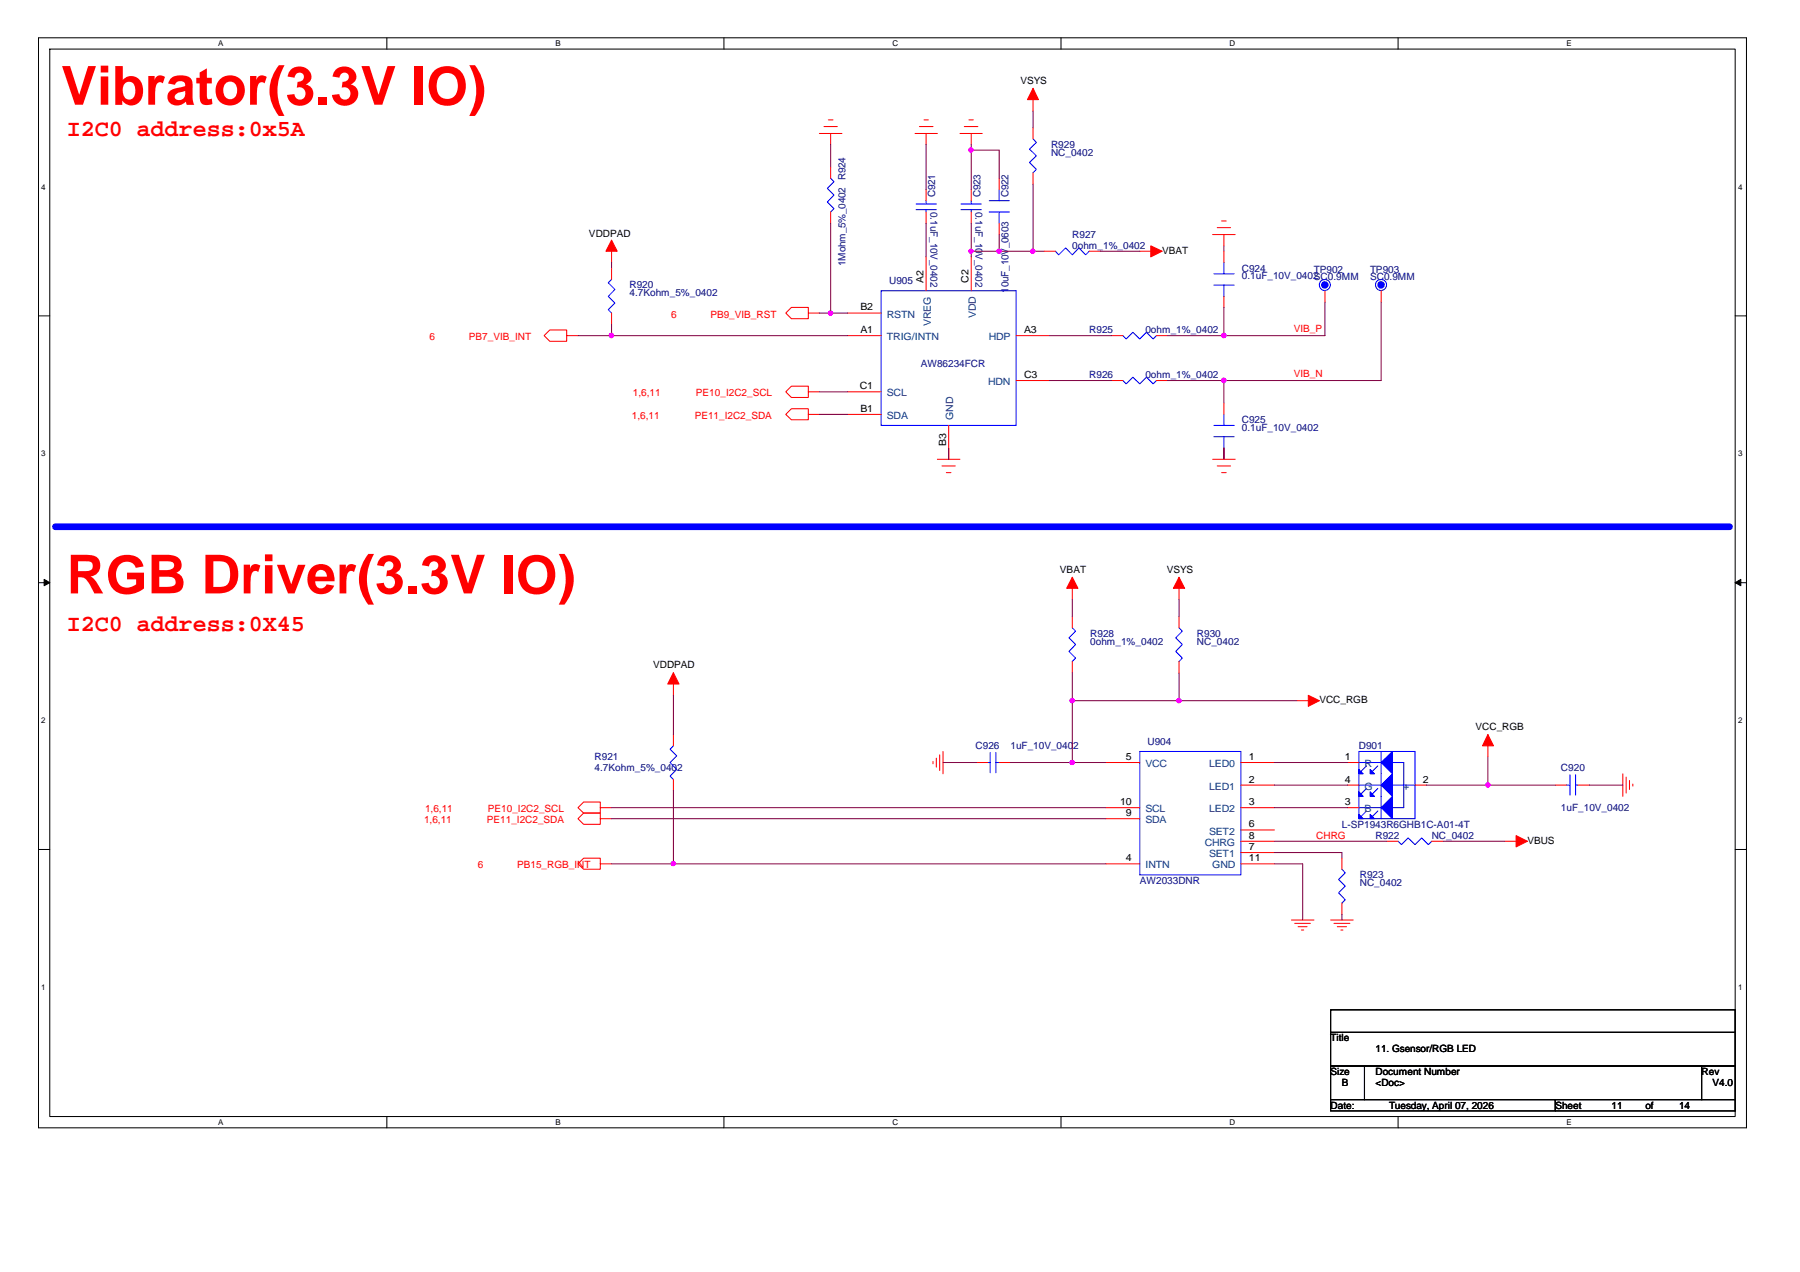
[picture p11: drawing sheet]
<svg xmlns="http://www.w3.org/2000/svg" width="297mm" height="210mm" viewBox="0 0 297 210" stroke-linecap="round" stroke-linejoin="round" font-family="sans-serif">
<path d="M6.3 6.2h281.9v179.9h-281.9zM8.2 8.1h278.1v176.1h-278.1z" fill="none" stroke="#000" stroke-width=".17"/>
<g fill="#fff">
<path d="M36 6.4h.8v1.5h-.8z"/>
<path d="M36 184.5h.8v1.4h-.8z"/>
</g>
<path d="M63.8 6.2v1.9M63.8 184.2v1.9" fill="none" stroke="#000" stroke-width=".17"/>
<g fill="#fff">
<path d="M91.7 6.4h.8v1.5h-.8z"/>
<path d="M91.7 184.5h.8v1.4h-.8z"/>
</g>
<path d="M119.5 6.2v1.9M119.5 184.2v1.9" fill="none" stroke="#000" stroke-width=".17"/>
<g fill="#fff">
<path d="M147.3 6.4h.9v1.5h-.9z"/>
<path d="M147.3 184.5h.9v1.4h-.9z"/>
</g>
<path d="M175.1 6.2v1.9M175.1 184.2v1.9" fill="none" stroke="#000" stroke-width=".17"/>
<g fill="#fff">
<path d="M202.9 6.4h.9v1.5h-.9z"/>
<path d="M202.9 184.5h.9v1.4h-.9z"/>
</g>
<path d="M230.7 6.2v1.9M230.7 184.2v1.9" fill="none" stroke="#000" stroke-width=".17"/>
<g fill="#fff">
<path d="M258.5 6.4h.9v1.5h-.9z"/>
<path d="M258.5 184.5h.9v1.4h-.9z"/>
<path d="M6.8 30.1h.7v1.5h-.7z"/>
<path d="M286.8 30.1h.7v1.5h-.7z"/>
<path d="M6.8 74.1h.7v1.5h-.7z"/>
<path d="M286.8 74.1h.7v1.5h-.7z"/>
</g>
<path d="M6.4 52.1h1.8M286.3 52.1h1.9" fill="none" stroke="#000" stroke-width=".17"/>
<g fill="#fff">
<path d="M6.8 118.2h.7v1.4h-.7z"/>
<path d="M286.8 118.2h.7v1.4h-.7z"/>
</g>
<path d="M6.4 96.2h1.8M286.3 96.2h1.9" fill="none" stroke="#000" stroke-width=".17"/>
<path d="M7.3 95.6l.9 .6-.9 .5zM286.3 96.2l1-.6v1.1z" fill="#000" stroke="#000" stroke-width=".17"/>
<g fill="#fff">
<path d="M6.8 162.2h.7v1.5h-.7z"/>
<path d="M286.8 162.2h.7v1.5h-.7z"/>
</g>
<path d="M6.4 140.2h1.8M286.3 140.2h1.9M219.6 166.6h66.7v3.8h-66.7zM219.6 170.4h66.7v5.5h-66.7zM219.6 175.9h5.6v5.6h-5.6zM225.2 175.9h55.6v5.6h-55.6zM280.8 175.9h5.5v5.6h-5.5zM219.6 181.5h37.1v1.8h-37.1zM256.7 181.5h29.6v1.8h-29.6z" fill="none" stroke="#000" stroke-width=".17"/>
<path d="M9.1 86.9h276.3" fill="none" stroke="#00f" stroke-width="1.1"/>
<g fill="none" stroke="#f00" stroke-width=".17">
<path d="M136.7 19.8h.8M152.5 19.8h.7M159.9 19.8h.7M170.5 14.6v3.7M100.9 39.6v3.7M135.2 22h3.7M136 20.9h2.2M137.1 35v1.8M137.1 27.6v1.8M137.1 22v1.8M151 22h3.7M151.7 20.9h2.3"/>
<path d="M152.8 35v1.8M152.8 31.3v1.8M152.8 22v1.8M158.4 22h3.7M159.1 20.9h2.3M160.3 35v1.8M160.3 31.3v1.8M160.3 22v1.8M164.9 36.8v1.9M164.9 29.4v1.9M170.5 21.1v1.8M170.5 28.5v1.9"/>
<path d="M200.1 38.7h3.7M200.9 37.6h2.2M201.6 36.5h.8M202 38.7v1.9M93.5 55.4v.9h-2.8l-.9-.9 .9-.9h2.8v.9h1.9M100.9 51.7v1.8M100.9 44.3v1.8M133.4 51.7v.9h-2.8l-.9-.9 .9-1h2.8v1h1.8M139.9 51.7h5.5M139.9 55.4h5.5M152.8 42.4v5.6M160.3 42.4v5.6"/>
<path d="M167.7 55.4h5.5M172.3 41.5h1.9M179.7 41.5h1.9M183.4 55.4h1.9M188.1 41.5h3.7M190.8 55.4h1.9M202 41.5v1.8M202 48.9v1.8M218.7 48v1.8M227.9 48v1.8M133.4 64.7v.9h-2.8l-.9-.9 .9-1h2.8v1h1.8M133.4 68.4v.9h-2.8l-.9-.9 .9-.9h2.8v.9h1.8"/>
<path d="M139.9 64.7h5.5M139.9 68.4h5.5M154.7 75.8h3.7M155.4 76.9h2.2M156.2 78h.7M156.5 70.2v5.6v-1.9M167.7 62.8h5.5M183.4 62.8h1.9M190.8 62.8h1.9M200.1 75.8h3.7M200.9 76.9h2.2M201.6 78h.8"/>
<path d="M202 66.5v1.9M202 73.9v1.9zM177 95.3v3.6M194.6 95.3v3.6M111.1 111v3.7M177 101.7v1.9M177 109.1v1.9M194.6 101.7v1.9M194.6 109.1v1.9M214 115.6h3.7M99.1 133.3v.9h-2.8l-.9-.9 .9-1h2.8v1h1.8M99.1 135.1v.9h-2.8l-.9-.9 .9-.9h2.8v.9h1.8"/>
<path d="M111.1 121.2v1.9M111.1 128.6v1.9M154 125.7v.3M154.5 125.1v1.5M155.1 124.6v2.5M155.6 124v3.7M161.2 125.8h1.8M164.9 125.8h1.9M182.5 125.8h5.6M182.5 135.1h5.6M182.5 133.3h5.6M204.8 133.3h5.5"/>
<path d="M204.8 125.8h5.5M204.8 129.6h5.5M204.8 137h5.5M204.8 138.8h5.5M222.4 129.6h1.8M222.4 133.3h1.8M222.4 125.8h1.8M228.9 138.8h1.8M233.5 129.6h1.9M236.3 138.8h1.8M245.5 121.2v3.7M248.3 138.8h3.8"/>
<path d="M256.7 129.6h1.8M260.4 129.6h1.9M267.8 127.7v3.7M268.4 128.2v2.7M268.9 128.8v1.5M269.5 129.4v.3M99.1 142.6v.8h-2.8l-.9-.8 .9-1h2.8v1h1.8M182.5 142.6h5.6M204.8 140.7h5.5M204.8 142.6h5.5M213.1 151.8h3.7M213.7 152.4h2.5"/>
<path d="M214.2 152.9h1.5M214.8 153.5h.3M219.6 151.8h3.7M220.1 152.4h2.7M220.7 152.9h1.5M221.3 153.5h.3M221.4 141.6v1.8M221.4 149v1.9"/>
</g>
<g fill="#f00" stroke="#f00" stroke-width=".17">
<path d="M189.9 40.6l1.9 .9-1.9 .9z"/>
<path d="M245.5 121.2l1 1.9h-1.9z"/>
<path d="M250.2 137.9l1.9 .9-1.9 1z"/>
<path d="M177 95.3l.9 1.8h-1.9z"/>
<path d="M111.1 111l1 1.9h-1.9z"/>
<path d="M215.9 114.7l1.8 .9-1.8 1z"/>
<path d="M170.5 14.6l.9 1.8h-1.9z"/>
<path d="M194.6 95.3l.9 1.8h-1.9z"/>
<path d="M100.9 39.6l1 1.9h-1.9z"/>
</g>
<g fill="#00f" stroke="#00f" stroke-width=".17">
<path d="M227.9 133.3l1.9-1.9v3.7z" fill-rule="evenodd"/>
<path d="M226.1 134.4l.7 .7h-.7z" fill-rule="evenodd"/>
<path d="M227.9 129.6l1.9-1.9v3.7z" fill-rule="evenodd"/>
<path d="M227.9 125.8l1.9-1.8v3.7z" fill-rule="evenodd"/>
<path d="M226.1 130.7l.7 .7h-.7z" fill-rule="evenodd"/>
<path d="M226.1 127l.7 .7h-.7z" fill-rule="evenodd"/>
<path d="M224.2 130.7l.8 .7h-.8z" fill-rule="evenodd"/>
<path d="M224.2 127l.8 .7h-.8z" fill-rule="evenodd"/>
<path d="M224.2 134.4l.8 .7h-.8z" fill-rule="evenodd"/>
<circle cx="227.9" cy="47" r=".54"/>
<circle cx="218.6" cy="47" r=".54"/>
</g>
<g fill="none" stroke="#00f" stroke-width=".17">
<path d="M137.1 29.4l.5 .6-1.1 1.1 1.1 1.1-1.1 1.1 1.1 1.1-.5 .6M151.2 33.7h3.3M151.2 34.6h3.3M152.8 34.6v.4M152.8 33.1v.6M158.6 33.7h3.3M158.6 34.6h3.3M160.3 34.6v.4M160.3 33.1v.6M163.2 35h3.4M163.2 33.1h3.4M164.9 31.3v1.8"/>
<path d="M164.9 35v1.8M170.5 22.9l.5 .6-1.1 1.1 1.1 1.1-1.1 1.1 1.1 1.2-.5 .5M100.9 46.1l-.5 .6 1.1 1.1-1.1 1.1 1.1 1.1-1.1 1.1 .5 .6M145.4 48h22.3v22.2h-22.3zM174.2 41.5l.5 .6 1.2-1.2 1.1 1.2 1.1-1.2 1.1 1.2 .5-.6M185.3 55.4l.5 .5 1.1-1.1 1.2 1.1 1.1-1.1 1.1 1.1 .5-.5M200.3 45.2h3.4M200.3 47h3.4M202 43.3v1.9M202 47v1.9M185.3 62.8l.5 .5 1.1-1.1 1.2 1.1 1.1-1.1 1.1 1.1 .5-.5M200.3 70.2h3.4"/>
<path d="M200.3 72.1h3.4M202 68.4v1.8M202 72.1v1.8M177 103.6l.5 .6-1.1 1.1 1.1 1.1-1.1 1.1 1.1 1.1-.5 .5M194.6 103.6l.5 .6-1.1 1.1 1.1 1.1-1.1 1.1 1.1 1.1-.5 .5M111.1 123.1l-.5 .5 1.1 1.1-1.1 1.1 1.1 1.2-1.1 1.1 .5 .5M163 125.8h.4M163.4 124.2v3.3M164.3 125.8h.6M164.3 124.2v3.3M188.1 124h16.7v20.4h-16.7zM224.2 124h9.3v11.1h-9.3z"/>
<path d="M224.2 133.3h3.7M224.2 129.6h3.7M224.2 125.8h3.7M225.5 133.8l-.9 1M225.5 130.1l-.9 .9M225.5 126.4l-.9 .9M227.4 133.8l-1 1M227.4 130.1l-1 .9M227.4 126.4l-1 .9M227.9 124v11.1M229.8 125.8h1.8v7.5h-1.8M229.8 129.6h3.7"/>
<path d="M230.7 138.8l.6 .6 1.1-1.1 1.1 1.1 1.1-1.1 1.1 1.1 .6-.6M258.5 129.6h.6M259.1 127.9v3.3M260 127.9v3.3M260 129.6h.4M221.4 143.4l.6 .6-1.1 1.1 1.1 1.1-1.1 1.1 1.1 1.2-.6 .5"/>
<circle cx="218.6" cy="47" r=".91"/>
<circle cx="227.9" cy="47" r=".91"/>
</g>
<g fill="none" stroke="#800040" stroke-width=".17">
<path d="M170.5 18.3v2.8M137.1 23.8v3.8M137.1 36.8v14.9h2.8M152.8 23.8v7.5M152.8 36.8v5.6M160.3 24.8h4.6v4.6M160.3 36.8v4.7M160.3 23.8v1M160.3 24.8v6.5M164.9 38.7v2.8M170.5 30.4v11.1h1.8M95.4 55.4h5.5"/>
<path d="M100.9 43.3v1M100.9 53.5v1.9M100.9 55.4h39M135.2 51.7h1.9M160.3 41.5h4.6M160.3 41.5v.9M164.9 41.5h5.6M173.2 55.4h10.2M181.6 41.5h6.5M192.7 55.4h9.3M202 50.7v4.7M202 40.6v.9"/>
<path d="M218.7 49.8v5.6h-16.7M227.9 49.8v13h-25.9M135.2 68.4h4.7M135.2 64.7h4.7M156.5 73.9v1.9M173.2 62.8h10.2M192.7 62.8h9.3M202 62.8v3.7M202 73.9v1.9M177 98.9v2.8M194.6 98.9v2.8M111.1 114.7v6.5"/>
<path d="M177 111v4.6M177 115.6h17.6M177 115.6v10.2M194.6 115.6h19.4M194.6 111v4.6M100.9 133.3h81.6M100.9 135.1h81.6M111.1 130.5v12.1M155.6 125.8h5.6M166.8 125.8h10.2M177 125.8h5.5M210.3 138.8h18.6"/>
<path d="M210.3 125.8h12.1M210.3 129.6h12.1M210.3 133.3h12.1M235.4 129.6h10.1M238.1 138.8h10.2M245.5 129.6h11.2M245.5 124.9v4.7M262.3 129.6h5.5M100.9 142.6h10.2M111.1 142.6h71.4M210.3 140.7h11.1v.9M210.3 142.6h4.7v9.2"/>
<path d="M221.4 150.9v.9"/>
</g>
<g fill="#f0f" stroke="#f0f" stroke-width=".17">
<circle cx="100.9" cy="55.4" r=".37"/>
<circle cx="164.9" cy="41.5" r=".36"/>
<circle cx="137.1" cy="51.7" r=".36"/>
<circle cx="160.2" cy="41.5" r=".34"/>
<circle cx="160.2" cy="24.8" r=".35"/>
<circle cx="201.9" cy="62.8" r=".37"/>
<circle cx="201.9" cy="55.4" r=".37"/>
<circle cx="245.5" cy="129.5" r=".35"/>
<circle cx="111.1" cy="142.5" r=".36"/>
<circle cx="176.9" cy="115.6" r=".36"/>
<circle cx="194.5" cy="115.6" r=".36"/>
<circle cx="176.9" cy="125.8" r=".36"/>
<circle cx="170.4" cy="41.5" r=".34"/>
</g>
<g font-size="8.9" fill="#f00">
<text x="10.1" y="17.3">Vibrator(3.3V IO)</text>
<text x="11" y="97.9">RGB Driver(3.3V IO)</text>
</g>
<g font-size="3.9" fill="#f00">
<text x="11" y="22.5">I2C0 address:0x5A</text>
<text x="11" y="104.1">I2C0 address:0X45</text>
</g>
<g font-size="1.7">
<text x="168.4" y="13.9">VSYS</text>
<text x="97.2" y="39">VDDPAD</text>
<text x="191.8" y="41.8">VBAT</text>
<text x="152.4" y="46.7" transform="rotate(-90 152.4 46.7)">A2</text>
<text x="159.9" y="46.7" transform="rotate(-90 159.9 46.7)">C2</text>
<text x="142" y="51.2">B2</text>
<text x="142" y="55">A1</text>
<text x="169" y="55">A3</text>
<text x="141.9" y="64.2">C1</text>
<text x="169" y="62.4">C3</text>
<text x="142" y="68">B1</text>
<text x="156.1" y="73.6" transform="rotate(-90 156.1 73.6)">B3</text>
<text x="174.9" y="94.5">VBAT</text>
<text x="192.5" y="94.5">VSYS</text>
<text x="107.8" y="110.3">VDDPAD</text>
<text x="217.7" y="116">VCC_RGB</text>
<text x="185.8" y="125.4">5</text>
<text x="206.1" y="125.4">1</text>
<text x="222" y="125.4">1</text>
<text x="243.5" y="120.5">VCC_RGB</text>
<text x="206.1" y="129.1">2</text>
<text x="222" y="129.1">4</text>
<text x="234.8" y="129.1">2</text>
<text x="184.8" y="132.9">10</text>
<text x="185.8" y="134.7">9</text>
<text x="206.1" y="132.9">3</text>
<text x="206.1" y="136.5">6</text>
<text x="222" y="132.9">3</text>
<text x="185.8" y="142.1">4</text>
<text x="206.1" y="138.4">8</text>
<text x="206.1" y="140.3">7</text>
<text x="206.1" y="142.1">11</text>
<text x="252.1" y="139.2">VBUS</text>
<text x="219.6" y="171.8">Title</text>
<text x="227" y="173.7">11. Gsensor/RGB LED</text>
<text x="219.6" y="177.4">Size</text>
<text x="221.4" y="179.3">B</text>
<text x="227" y="177.4">Document Number</text>
<text x="227" y="179.3">&lt;Doc&gt;</text>
<text x="280.8" y="177.4">Rev</text>
<text x="282.6" y="179.3">V4.0</text>
<text x="219.6" y="182.9">Date:</text>
<text x="229.2" y="182.9">Tuesday, April 07, 2026</text>
<text x="256.7" y="182.9">Sheet</text>
<text x="265.9" y="182.9">11</text>
<text x="271.5" y="182.9">of</text>
<text x="277.1" y="182.9">14</text>
</g>
<g font-size="1.7" fill="#000080">
<text x="173.4" y="24.4">R929</text>
<text x="173.4" y="25.7">NC_0402</text>
<text x="153.5" y="35" transform="rotate(90 153.5 35)">0.1uF_10V_0402</text>
<text x="154.3" y="32.6" transform="rotate(-90 154.3 32.6)">C921</text>
<text x="161" y="35" transform="rotate(90 161 35)">0.1uF_10V_0402</text>
<text x="161.8" y="32.6" transform="rotate(-90 161.8 32.6)">C923</text>
<text x="166.4" y="32.6" transform="rotate(-90 166.4 32.6)">C922</text>
<text x="177" y="39.3">R927</text>
<text x="177" y="41.1">0ohm_1%_0402</text>
<text x="103.9" y="47.6">R920</text>
<text x="139.5" y="43.9" transform="rotate(-90 139.5 43.9)">1Mohm_5%_0402 R924</text>
<text x="146.7" y="46.8">U905</text>
<text x="204.9" y="44.8">C924</text>
<text x="204.9" y="46.1">0.1uF_10V_0402</text>
<text x="216.8" y="45">TP902</text>
<text x="216.8" y="46.3">SC0.9MM</text>
<text x="226.1" y="45">TP903</text>
<text x="226.1" y="46.3">SC0.9MM</text>
<text x="103.9" y="48.9">4.7Kohm_5%_0402</text>
<text x="166.4" y="48.3" transform="rotate(-90 166.4 48.3)">10uF_10V_0603</text>
<text x="179.7" y="55">R925</text>
<text x="189" y="55">0ohm_1%_0402</text>
<text x="151.9" y="60.6">AW86234FCR</text>
<text x="179.7" y="62.4">R926</text>
<text x="189" y="62.4">0ohm_1%_0402</text>
<text x="204.9" y="69.9">C925</text>
<text x="204.9" y="71.1">0.1uF_10V_0402</text>
<text x="179.9" y="105.1">R928</text>
<text x="179.9" y="106.4">0ohm_1%_0402</text>
<text x="197.5" y="105.1">R930</text>
<text x="197.5" y="106.4">NC_0402</text>
<text x="98.1" y="125.5">R921</text>
<text x="161" y="123.6">C926</text>
<text x="166.8" y="123.6">1uF_10V_0402</text>
<text x="189.4" y="122.9">U904</text>
<text x="224.2" y="123.6">D901</text>
<text x="98.1" y="127.3">4.7Kohm_5%_0402</text>
<text x="257.6" y="127.3">C920</text>
<text x="221.4" y="136.6">L-SP1943R6GHB1C-A01-4T</text>
<text x="257.6" y="133.8">1uF_10V_0402</text>
<text x="227" y="138.4">R922</text>
<text x="236.3" y="138.4">NC_0402</text>
<text x="188.1" y="145.9">AW2033DNR</text>
<text x="224.4" y="144.9">R923</text>
<text x="224.4" y="146.2">NC_0402</text>
</g>
<g font-size="1.7" fill="#f00">
<text x="110.7" y="52.4">6</text>
<text x="117.2" y="52.4">PB9_VIB_RST</text>
<text x="70.9" y="56.1">6</text>
<text x="77.4" y="56.1">PB7_VIB_INT</text>
<text x="213.5" y="54.8">VIB_P</text>
<text x="104.4" y="65.4">1,6,11</text>
<text x="114.9" y="65.4">PE10_I2C2_SCL</text>
<text x="213.5" y="62.2">VIB_N</text>
<text x="104.3" y="69.1">1,6,11</text>
<text x="114.6" y="69.1">PE11_I2C2_SDA</text>
<text x="70" y="135.9">1,6,11</text>
<text x="70.1" y="134">1,6,11</text>
<text x="80.3" y="135.9">PE11_I2C2_SDA</text>
<text x="80.5" y="134">PE10_I2C2_SCL</text>
<text x="78.9" y="143.3">6</text>
<text x="85.3" y="143.3">PB15_RGB_INT</text>
<text x="217.2" y="138.4">CHRG</text>
</g>
<g font-size="1.7" fill="#004080">
<text x="146.3" y="52.4">RSTN</text>
<text x="153.6" y="53.8" transform="rotate(-90 153.6 53.8)">VREG</text>
<text x="161" y="52.5" transform="rotate(-90 161 52.5)">VDD</text>
<text x="146.3" y="56.1">TRIG/INTN</text>
<text x="163.2" y="56.1">HDP</text>
<text x="146.3" y="65.4">SCL</text>
<text x="163.1" y="63.6">HDN</text>
<text x="146.3" y="69.1">SDA</text>
<text x="157.3" y="69.3" transform="rotate(-90 157.3 69.3)">GND</text>
<text x="189" y="126.6">VCC</text>
<text x="199.5" y="126.6">LED0</text>
<text x="199.5" y="130.3">LED1</text>
<text x="225.2" y="130.3">G</text>
<text x="225.2" y="126.6">R</text>
<text x="231.6" y="130.3">+</text>
<text x="189" y="135.9">SDA</text>
<text x="189" y="134">SCL</text>
<text x="199.5" y="134">LED2</text>
<text x="199.5" y="137.7">SET2</text>
<text x="225.2" y="134">B</text>
<text x="189" y="143.3">INTN</text>
<text x="198.8" y="139.6">CHRG</text>
<text x="199.5" y="141.4">SET1</text>
<text x="200" y="143.3">GND</text>
</g>
<g font-size="1.3">
<text x="36" y="7.6">A</text>
<text x="91.7" y="7.6">B</text>
<text x="147.3" y="7.6">C</text>
<text x="202.9" y="7.6">D</text>
<text x="258.5" y="7.6">E</text>
<text x="6.8" y="31.3">4</text>
<text x="286.8" y="31.3">4</text>
<text x="6.8" y="75.3">3</text>
<text x="286.8" y="75.3">3</text>
<text x="6.8" y="119.4">2</text>
<text x="286.8" y="119.4">2</text>
<text x="6.8" y="163.4">1</text>
<text x="286.8" y="163.4">1</text>
<text x="36" y="185.6">A</text>
<text x="91.7" y="185.6">B</text>
<text x="147.3" y="185.6">C</text>
<text x="202.9" y="185.6">D</text>
<text x="258.5" y="185.6">E</text>
</g>
</svg>
